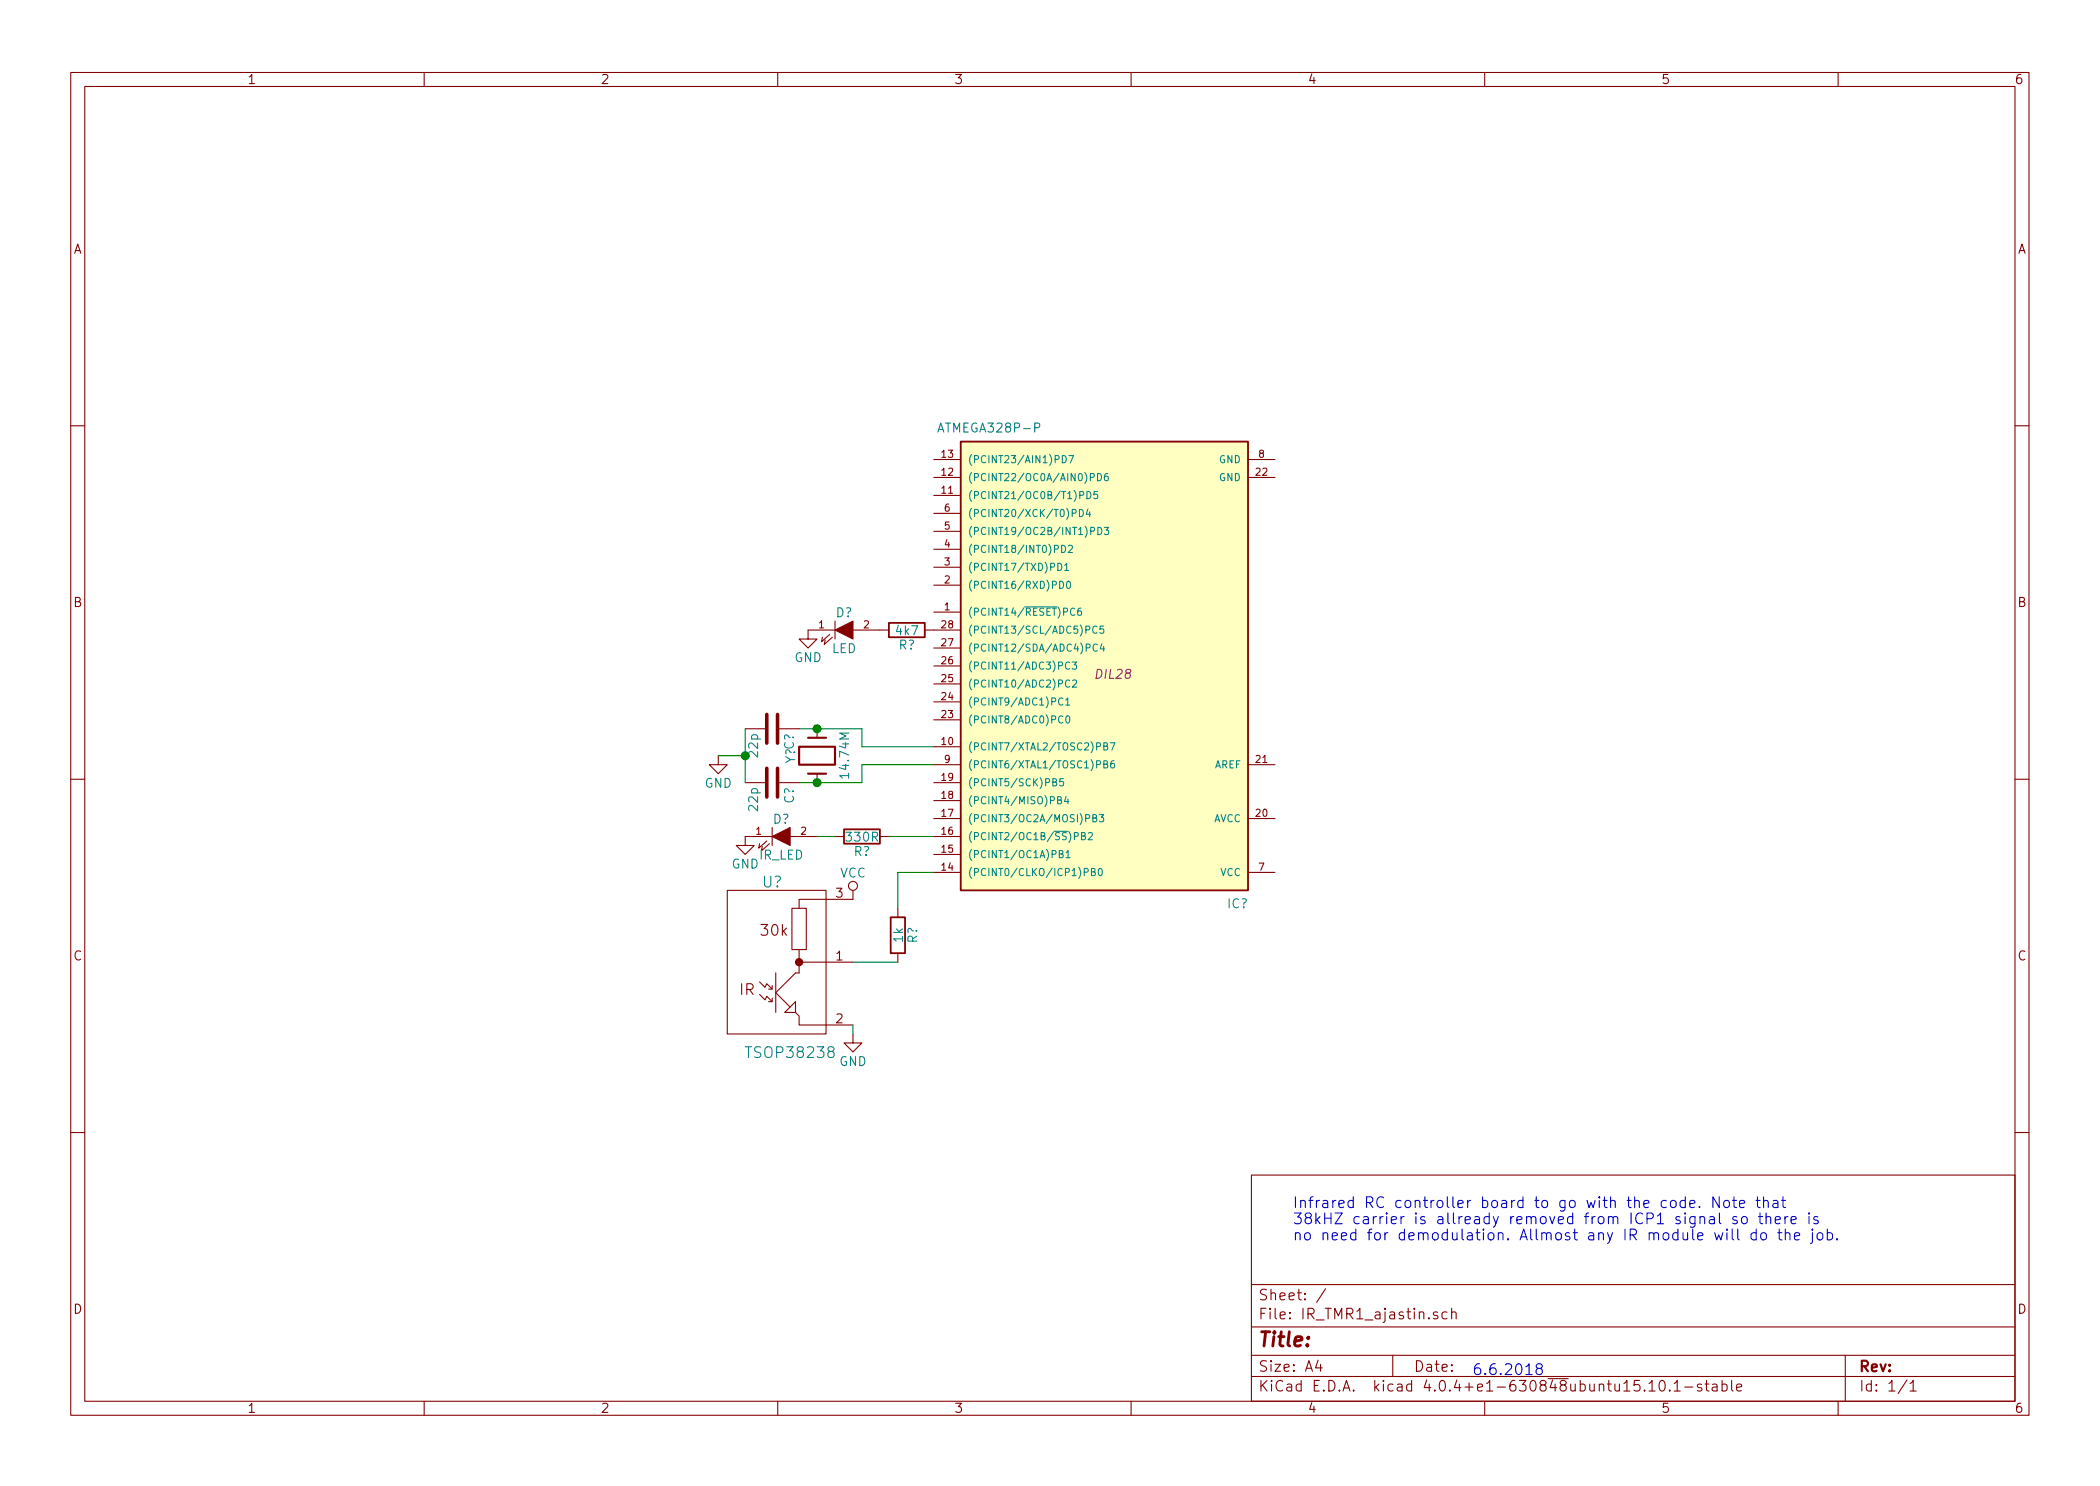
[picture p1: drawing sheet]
<svg xmlns="http://www.w3.org/2000/svg" width="297mm" height="210mm" viewBox="0 0 297 210" stroke-linecap="round" stroke-linejoin="round" font-family="sans-serif">
<g fill="none" stroke="#840000" stroke-width=".15">
<path d="M10 10.3h277v189.9h-277zM12 12.2h273v186.1h-273zM60 10.3v1.9M110 10.3v1.9M160 10.3v1.9M210 10.3v1.9M260 10.3v1.9M10 60.2h2M132.1 77.7h3.8M132.1 75.2h3.8M132.1 72.6h3.8M132.1 65h3.8"/>
<path d="M132.1 70.1h3.8M132.1 67.6h3.8M176.5 65h3.8M176.5 67.6h3.8M285 60.2h2M117.3 89.8l-1.1 1 .1-.6M117.7 90.2l-1.1 1 .1-.7M118.1 89.1h-3.8v1.3h1.3l-1.3 1.3-1.3-1.3h1.3M118.1 87.9v2.5M120.6 89.1h5.1M130.8 89.1h5.1M132.1 86.6h3.8"/>
<path d="M132.1 82.8h3.8M132.1 80.3h3.8M132.1 99.3h3.8M132.1 96.8h3.8M132.1 94.2h3.8M132.1 91.7h3.8M10 110.3h2M101.6 106.9v1.3h1.3l-1.3 1.3-1.3-1.3h1.3M105.4 110.7h2.8M105.4 103.1h2.8M108.5 119l-1.2 1 .1-.6M108.8 119.4l-1.1 1 .1-.6"/>
<path d="M109.2 118.4h-3.8v1.2h1.3l-1.3 1.3-1.3-1.3h1.3M109.2 117.1v2.5M110.2 110.7h2.8M110.2 103.1h2.8M111.8 118.4h3.8M115.6 103.1v1.3M115.6 109.5v1.2M118.1 118.4h1.3M124.5 118.4h1.2M132.1 108.2h3.8M132.1 105.7h3.8M132.1 115.8h3.8"/>
<path d="M132.1 101.8h3.8M132.1 118.4h3.8M132.1 113.3h3.8M132.1 110.7h3.8M176.5 108.2h3.8M176.5 115.8h3.8M285 110.3h2M102.9 126h13.9v20.3h-13.9zM107.4 138.9l.8 .8 .3-.5 .7 .7M109.2 139.4v.5h-.5M109.7 137.7v5.6M112 128.5h2v5.9h-2z"/>
<path d="M113 134.4v3.3h-.5l-2.8 2.8 2.1 2M113 136.1h7.6M120.6 126v1.2h-7.6v1.3M127 128.5v1.3M127 134.9v1.2M132.1 123.4h3.8M132.1 120.9h3.8M176.5 123.4h3.8M107.4 140.7l.8 .8 .3-.5 .7 .7M109.2 141.2v.5h-.5M112.5 141.7v1.6h-1.5zM112.5 143.3l.5 .5v1.2h7.6"/>
<path d="M120.6 146.3v1.3h1.3l-1.3 1.2-1.2-1.2h1.2M10 160.2h2M177 166.3h108v32h-108zM285 160.2h2M60 198.3v1.9M110 198.3v1.9M160 198.3v1.9M177 194.8h108M177 191.8h108M177 187.8h108M177 181.8h108M186.4 192.5l-.3 1h.9"/>
<path d="M186.8 193v1M187.5 182.3l-1.3 2M197 191.8v3M203.3 185.7a.37 .37 0 0 0-.6 .1v.1a.54 .54 0 0 0 .6 .3l.1 .1-.1 .2-.1 .1-.5-.1M204.7 185.7l-.5-.1-.2 .3v.6l.2 .1 .5-.1M205.3 185.7a.38 .38 0 0 1 .7 .1v.8M205.3 185.1v1.5M210 198.3v1.9M233.2 195.8l.5-.5v1.5M233.2 196.8h.9M234.9 195.4a.34 .34 0 0 1 .6 .2 .77 .77 0 0 1-.5 1.2 .97 .97 0 0 1-.1-1.4zM236.2 196.7v.1l-.1-.1h.1v.1"/>
<path d="M236.8 195.8l.4-.5v1.5M236.8 196.8h.9M238.3 196.3h1.1M240.7 195.9a.37 .37 0 0 0-.6 .1v.1a.54 .54 0 0 0 .6 .3v.1v.2l-.2 .1-.4-.1M241.2 195.8h.5M241.4 195.3v1.3l.2 .2h.1M242.2 195.9l.2-.1 .4 .1 .1 .9M242.9 196.2l-.5 .1-.2 .2v.2l.2 .1 .5-.1M243.6 195.9a.48 .48 0 0 1 .6 .1l.1 .1-.1 .6a.48 .48 0 0 1-.6 0M243.6 195.3v1.5M244.9 195.3v1.3l.2 .2M245.6 196.3l.8-.1-.1-.3-.4-.1-.3 .2 .1 .7 .2 .1 .4-.1"/>
<path d="M260 198.3v1.9M261 191.8v6.5M269.7 195.2l-1.2 2M270.2 195.8l.4-.5v1.5M270.2 196.8h.8"/>
<circle cx="120.6" cy="125.3" r=".63"/>
</g>
<path d="M135.9 62.5h40.6v63.5h-40.6z" fill="#ffffc2" stroke="#ffffc2" stroke-width=".14"/>
<path d="M135.9 62.5h40.6v63.5h-40.6zM125.7 88.1h5.1v2.1h-5.1zM119.4 117.3h5.1v2.1h-5.1zM126 129.8h2v5.1h-2z" fill="none" stroke="#840000" stroke-width=".25"/>
<g fill="none" stroke="#008484" stroke-width=".15">
<path d="M146.4 60.5l.6-.1 .1-.1-.1-.3-.2-.1h-.4v1.2M149.6 79.7a.51 .51 0 0 1 .6 .5 .51 .51 0 0 1-.6 .5zM150.2 77.2a.51 .51 0 0 1 .5 .5 .51 .51 0 0 1-.5 .5zM150.3 64.5a.51 .51 0 0 1 .5 .5 .51 .51 0 0 1-.5 .5zM151.1 77.3l.4-.1 .2 .1v.2l-.6 .7h.6M151.2 64.5h.6l-.4 1M151.7 72.6h.4l.1-.2-.1-.3h-.4v1M152.7 72.1a.51 .51 0 0 1 .5 .5 .51 .51 0 0 1-.5 .5zM152.7 70.1l.5-.1 .1-.1-.1-.3-.5-.1v1.1M153.7 69.5a.51 .51 0 0 1 .6 .5 .51 .51 0 0 1-.6 .6zM153.9 72l-.3 .8h.7M154.1 72.4v.7"/>
<path d="M154.2 67.5h.5l.1-.2-.1-.2-.5-.1v1M154.3 75.2l.5-.1v-.2v-.2l-.5-.1v1M155.2 69.5h-.4l-.1 .5 .1-.1 .4 .1v.5l-.1 .1-.4-.1M155.2 67a.51 .51 0 0 1 .6 .5 .51 .51 0 0 1-.6 .5zM155.3 74.6a.51 .51 0 0 1 .6 .5 .51 .51 0 0 1-.6 .5zM156.2 74.6h.6l-.3 .4 .3 .1v.4l-.2 .1-.4-.1M156.7 67l-.4 .1-.1 .7 .2 .2 .3-.1v-.5h-.3l-.2 .2M144.9 85.9h4.6M149.9 82.2a.51 .51 0 0 1 .5 .5 .51 .51 0 0 1-.5 .6zM150.3 98.9a.4 .4 0 0 0-.5-.1 .4 .4 0 0 0-.1 .5 .37 .37 0 0 0 .2 .4 .37 .37 0 0 0 .4 0M150.6 80l.3-.3v1M150.6 80.7h.6"/>
<path d="M150.7 99.1l.3-.4v1.1M150.7 99.8h.6M150.9 82.3l.3-.1a.59 .59 0 0 1-.1 1.1l-.2-.1v-.3zM151.3 96.3a.4 .4 0 0 0-.5 0 .4 .4 0 0 0-.1 .5 .37 .37 0 0 0 .2 .4 .37 .37 0 0 0 .4-.1M151.3 93.8a.4 .4 0 0 0-.5 0 .4 .4 0 0 0-.1 .5 .37 .37 0 0 0 .2 .3 .37 .37 0 0 0 .4 0M151.7 93.7h.6l-.4 .4 .3 .1v.4l-.1 .1-.4-.1M151.7 96.3l.4-.1 .1 .1 .1 .2-.6 .7h.6M152 86.2a.4 .4 0 0 0-.5-.1 .4 .4 0 0 0-.1 .5 .37 .37 0 0 0 .2 .4 .37 .37 0 0 0 .4 0M152.9 86l-.3 .2-.2 .7 .2 .2 .4-.1-.1-.5-.3-.1-.2 .2M155.2 88.7a.4 .4 0 0 0-.5 0 .4 .4 0 0 0-.1 .5 .37 .37 0 0 0 .1 .4 .37 .37 0 0 0 .5-.1M155.2 91.2a.4 .4 0 0 0-.5 0 .4 .4 0 0 0-.1 .5 .37 .37 0 0 0 .2 .4 .37 .37 0 0 0 .4-.1M155.9 91.1l-.3 .7h.6"/>
<path d="M156.1 88.6h-.5v.5l.1-.1h.4v.5l-.1 .1-.4-.1M156.1 91.5v.6M148.9 110.7l.5-.1v-.3l-.5-.1v1h.4l.2-.3-.2-.2M149.6 113.2h.4l.1-.4-.5-.1v1h.4l.2-.3-.3-.2M150.3 101.4a.4 .4 0 0 0-.5 0 .4 .4 0 0 0-.1 .5 .37 .37 0 0 0 .2 .4 .37 .37 0 0 0 .4-.1M150.4 110.2h-.5v.5l.1-.1h.4v.5l-.1 .1-.4-.1M150.8 112.7l-.2 .7h.6M150.8 101.4l.3-.1a.59 .59 0 0 1-.1 1l-.2-.1-.1-.3zM151.1 113v.7M152 118.3h.5v-.2v-.2l-.5-.1v1M153 118.3l.4-.1 .1-.3-.5-.1v1h.4l.1-.3-.2-.2M153.9 117.9l.4-.1 .2 .1v.2l-.6 .7h.6"/>
<path d="M154.6 115.7h.4l.1-.3-.5-.1v1h.4l.1-.4-.2-.2M155.5 115.3h.6l-.3 .3 .3 .1v.5l-.2 .1-.4-.1M156.1 108.1h.5v-.4l-.5-.1v1.1h.4l.2-.4-.2-.2M156.1 105.6l.5-.1v-.3l-.5-.1v1h.4l.2-.3-.2-.2M157 105.1h.7l-.4 1M157.6 107.6l-.4 .1-.1 .8 .2 .2 .3-.1v-.5l-.3-.1-.2 .2M149.8 120.8h.5v-.4l-.5-.1v1.1h.4l.2-.4-.2-.2M150.8 120.6l.3-.3v1.1M150.8 121.4h.6M153.4 123.4h.4l.1-.2-.1-.3h-.4v1M154.4 123.4l.4-.1 .1-.3-.5-.1v1h.4l.1-.3-.2-.2M155.4 123l.3-.1a.59 .59 0 0 1-.1 1l-.2-.1-.1-.3z"/>
</g>
<g fill="#840000" stroke="#840000" stroke-width=".15">
<path d="M118.1 89.1l2.5-1.2v2.5z"/>
<path d="M109.2 118.4l2.6-1.3v2.5z"/>
<circle cx="113" cy="136.1" r=".51"/>
</g>
<path d="M113 105.7h5.1v2.5h-5.1zM114.3 109.5h2.5M114.3 104.4h2.5" fill="none" stroke="#840000" stroke-width=".3"/>
<path d="M101.6 106.9h3.8M105.4 103.1v7.6M113 103.1h8.9v2.6h10.2M115.6 118.4h2.5M125.7 118.4h6.4M132.1 108.2h-10.2v2.5h-8.9M120.6 136.1h6.4M132.1 123.4h-5.1v5.1M120.6 145v1.3" fill="none" stroke="#008400" stroke-width=".15"/>
<path d="M108.5 101.1v4.1M108.5 108.7v4.1M110 101.1v4.1M110 108.7v4.1" fill="none" stroke="#840000" stroke-width=".51"/>
<g fill="#008400" stroke="#008400" stroke-width=".25">
<circle cx="115.6" cy="103.1" r=".51"/>
<circle cx="115.6" cy="110.7" r=".51"/>
<circle cx="105.4" cy="106.9" r=".51"/>
</g>
<g fill="none" stroke="#0000c2" stroke-width=".15">
<path d="M238.4 169.9a.48 .48 0 0 0-.7 .1l-.1 .6a.48 .48 0 0 0 .8 .2M238.4 169.3v1.6M239 170.4l.8-.2-.1-.3-.5-.1-.2 .3 .1 .7 .1 .1 .5-.1M240.4 170.7l.1 .1-.1 .1-.1-.1 .1-.1v.2M241.8 172.2l.2-.1 .4 .1 .1 .9M242.5 172.5l-.5 .1a.3 .3 0 0 0-.2 .3 .3 .3 0 0 0 .2 .2h.5M243.2 169.3v1.6l-.9-1.6v1.6M243.2 171.6v1.3l.2 .2M243.9 170a.42 .42 0 0 1 .4-.2 .42 .42 0 0 1 .3 .3v.5a.43 .43 0 0 1-.4 .3 .43 .43 0 0 1-.4-.3zM244.3 173.9l-.1 .1 .1 .1v-.1v-.1v.2M244.3 174.4v1M245 173.9v1.3l.2 .2"/>
<path d="M245.1 169.8h.5M245.3 169.3v1.4v.1l.3 .1M245.7 172.2l-.4-.1-.2 .3 .1 .2 .5 .1v.2v.2h-.2h-.4M245.8 173.9v1.3l.2 .2M246 170.4l.8-.2-.1-.3-.4-.1-.3 .3 .1 .7 .2 .1 .4-.1M246.4 172.3a.42 .42 0 0 1 .4-.2 .42 .42 0 0 1 .3 .3v.5a.43 .43 0 0 1-.4 .3 .43 .43 0 0 1-.4-.3zM248.4 169.8h.6M248.4 174.5a.48 .48 0 0 0-.6 .1l-.1 .6a.48 .48 0 0 0 .7 .2M248.4 173.9v1.5M248.6 169.3v1.4l.1 .1 .3 .1M248.7 172.1h.6M248.9 171.6v1.3l.1 .2h.3"/>
<path d="M249.1 174.6a.42 .42 0 0 1 .4-.2 .42 .42 0 0 1 .4 .3v.5a.43 .43 0 0 1-.4 .2 .43 .43 0 0 1-.5-.2zM249.5 170a.38 .38 0 0 1 .6 .1v.8M249.5 169.3v1.6M249.8 172.3a.38 .38 0 0 1 .7 .1v.7M249.8 171.6v1.5M250.8 169.9l.2-.1 .4 .1 .1 1M251.1 172.6l.7-.1v-.3l-.5-.1-.2 .3 .1 .7h.1h.5M251.5 174.4h.5M251.5 170.2l-.5 .1a.3 .3 0 0 0-.3 .3 .3 .3 0 0 0 .3 .3l.5-.1M251.7 173.9v1.3v.2h.3M252 169.8h.6M252.2 169.3v1.4l.1 .1 .3 .1"/>
<path d="M252.5 172.1v1M252.5 174.6a.38 .38 0 0 1 .7 0v.8M252.5 173.9v1.5M252.9 172.1l-.3 .1-.1 .2M253.3 172.6l.8-.1-.1-.3-.4-.1-.3 .3 .1 .7h.2h.4M253.8 174.9l.8-.1-.1-.3-.4-.1-.3 .2 .1 .8h.2h.4M255.9 171.6l-.1 .1 .1 .1 .1-.1-.1-.1v.2M255.9 172.1v1M256.4 174.4v1.3l-.3 .2M256.4 173.9l-.1 .1 .1 .1v-.1v-.1v.2M257.1 174.6a.42 .42 0 0 1 .4-.2 .42 .42 0 0 1 .3 .3v.5a.43 .43 0 0 1-.4 .2 .43 .43 0 0 1-.4-.2zM257.1 172.2l-.3-.1-.3 .3 .1 .2 .5 .1 .1 .2-.1 .2h-.1h-.5"/>
<path d="M258.5 174.5a.48 .48 0 0 1 .6 .1l.1 .6a.48 .48 0 0 1-.7 .2M258.5 173.9v1.5M259.8 175.3l.1 .1h-.1v-.1v.1M217.6 193.6l-.3-.3v-.2a.48 .48 0 0 1 .8 0l.1 .2-.3 .3a.47 .47 0 0 0-.6 .3v.3a.48 .48 0 0 0 .4 .3 .48 .48 0 0 0 .5-.3v-.3l-.3-.3"/>
</g>
<text font-size="2.8" fill="#840000" x="178" y="190.5">Title:</text>
<g font-size="2.1" fill="#008484">
<text x="107.8" y="125.6">U?</text>
<text x="105.9" y="149.7">TSOP38238</text>
</g>
<g font-size="2.1" fill="#840000">
<text x="107.7" y="132.4">30k</text>
<text x="104.6" y="140.8">IR</text>
<text x="178" y="184">Sheet: /</text>
<text x="178" y="186.7">File: IR_TMR1_ajastin.sch</text>
<text x="178" y="196.9">KiCad E.D.A. kicad 4.0.4+e1-630848ubuntu15.10.1-stable</text>
<text x="178" y="194.1">Size: A4</text>
<text x="200" y="194.1">Date:</text>
<text x="263" y="194.1">Rev:</text>
<text x="263" y="196.9">Id: 1/1</text>
</g>
<g font-size="2.1" fill="#0000c2">
<text x="182.9" y="170.9">Infrared RC controller board to go with the code. Note that</text>
<text x="182.9" y="173.2">38kHZ carrier is allready removed from ICP1 signal so there is</text>
<text x="182.9" y="175.5">no need for demodulation. Allmost any IR module will do the job.</text>
<text x="208.3" y="194.6">6.6.2018</text>
</g>
<g font-size="1.8" fill="#840000">
<text x="35" y="11.9">1</text>
<text x="85" y="11.9">2</text>
<text x="135" y="11.9">3</text>
<text x="185" y="11.9">4</text>
<text x="235" y="11.9">5</text>
<text x="285" y="11.9">6</text>
<text x="10.4" y="35.9">A</text>
<text x="285.4" y="35.9">A</text>
<text x="10.4" y="85.9">B</text>
<text x="285.4" y="85.9">B</text>
<text x="118.3" y="127">3</text>
<text x="10.4" y="135.9">C</text>
<text x="118.3" y="135.9">1</text>
<text x="285.4" y="135.9">C</text>
<text x="118.3" y="144.8">2</text>
<text x="10.4" y="185.9">D</text>
<text x="285.4" y="185.9">D</text>
<text x="35" y="199.9">1</text>
<text x="85" y="199.9">2</text>
<text x="135" y="199.9">3</text>
<text x="185" y="199.9">4</text>
<text x="235" y="199.9">5</text>
<text x="285" y="199.9">6</text>
</g>
<g font-size="1.8" fill="#008484">
<text x="133.1" y="61.2">ATMEGA328P-P</text>
<text x="118.2" y="87.3">D?</text>
<text x="126.8" y="89.9">4k7</text>
<text x="112.3" y="93.7">GND</text>
<text x="117.6" y="92.4">LED</text>
<text x="127.1" y="91.9">R?</text>
<text x="107.2" y="107.1" transform="rotate(-90 107.2 107.1)">22p</text>
<text x="99.6" y="111.4">GND</text>
<text x="112.3" y="113.7" transform="rotate(-90 112.3 113.7)">C?</text>
<text x="112.5" y="108" transform="rotate(-90 112.5 108)">Y?C?</text>
<text x="120.1" y="109.8" transform="rotate(-90 120.1 109.8)">14.74M</text>
<text x="107.2" y="114.7" transform="rotate(-90 107.2 114.7)">22p</text>
<text x="109.3" y="116.5">D?</text>
<text x="119.8" y="119.1">330R</text>
<text x="103.5" y="122.9">GND</text>
<text x="107.3" y="121.6">IR_LED</text>
<text x="118.8" y="124.1">VCC</text>
<text x="120.8" y="121.1">R?</text>
<text x="173.6" y="128.5">IC?</text>
<text x="127.7" y="133.3" transform="rotate(-90 127.7 133.3)">1k</text>
<text x="129.7" y="133.5" transform="rotate(-90 129.7 133.5)">R?</text>
<text x="118.7" y="150.8">GND</text>
</g>
<text font-size="1.8" fill="#840084" x="155.1" y="96">DIL28</text>
<g font-size="1.4" fill="#840000">
<text x="133.2" y="64.8">13</text>
<text x="178.1" y="64.8">8</text>
<text x="133.2" y="69.8">11</text>
<text x="133.2" y="67.3">12</text>
<text x="177.6" y="67.3">22</text>
<text x="133.6" y="77.5">4</text>
<text x="133.6" y="74.9">5</text>
<text x="133.6" y="72.4">6</text>
<text x="133.6" y="82.5">2</text>
<text x="133.6" y="80">3</text>
<text x="115.8" y="88.9">1</text>
<text x="122.2" y="88.9">2</text>
<text x="133.2" y="88.9">28</text>
<text x="133.6" y="86.4">1</text>
<text x="133.2" y="94">26</text>
<text x="133.2" y="91.4">27</text>
<text x="133.2" y="101.6">23</text>
<text x="133.2" y="99.1">24</text>
<text x="133.2" y="96.5">25</text>
<text x="133.2" y="105.4">10</text>
<text x="133.6" y="107.9">9</text>
<text x="177.6" y="107.9">21</text>
<text x="133.2" y="113">18</text>
<text x="133.2" y="110.5">19</text>
<text x="106.9" y="118.1">1</text>
<text x="113.3" y="118.1">2</text>
<text x="133.2" y="118.1">16</text>
<text x="133.2" y="115.6">17</text>
<text x="177.6" y="115.6">20</text>
<text x="133.2" y="123.2">14</text>
<text x="133.2" y="120.6">15</text>
<text x="178.1" y="123.2">7</text>
</g>
<g font-size="1.4" fill="#008484">
<text x="136.9" y="65.5">(PCINT23/AIN1)PD7</text>
<text x="172.4" y="65.5">GND</text>
<text x="136.9" y="70.6">(PCINT21/OC0B/T1)PD5</text>
<text x="136.9" y="68.1">(PCINT22/OC0A/AIN0)PD6</text>
<text x="172.4" y="68.1">GND</text>
<text x="136.9" y="75.7">(PCINT19/OC2B/INT1)PD3</text>
<text x="136.9" y="73.1">(PCINT20/XCK/T0)PD4</text>
<text x="136.9" y="83.3">(PCINT16/RXD)PD0</text>
<text x="136.9" y="80.8">(PCINT17/TXD)PD1</text>
<text x="136.9" y="78.2">(PCINT18/INT0)PD2</text>
<text x="136.9" y="87.1">(PCINT14/RESET)PC6</text>
<text x="136.9" y="89.7">(PCINT13/SCL/ADC5)PC5</text>
<text x="136.9" y="94.7">(PCINT11/ADC3)PC3</text>
<text x="136.9" y="92.2">(PCINT12/SDA/ADC4)PC4</text>
<text x="136.9" y="99.8">(PCINT9/ADC1)PC1</text>
<text x="136.9" y="97.3">(PCINT10/ADC2)PC2</text>
<text x="136.9" y="106.2">(PCINT7/XTAL2/TOSC2)PB7</text>
<text x="136.9" y="102.4">(PCINT8/ADC0)PC0</text>
<text x="136.9" y="108.7">(PCINT6/XTAL1/TOSC1)PB6</text>
<text x="136.9" y="113.8">(PCINT4/MISO)PB4</text>
<text x="136.9" y="111.2">(PCINT5/SCK)PB5</text>
<text x="171.7" y="108.7">AREF</text>
<text x="136.9" y="118.9">(PCINT2/OC1B/SS)PB2</text>
<text x="136.9" y="116.3">(PCINT3/OC2A/MOSI)PB3</text>
<text x="171.5" y="116.3">AVCC</text>
<text x="136.9" y="123.9">(PCINT0/CLKO/ICP1)PB0</text>
<text x="136.9" y="121.4">(PCINT1/OC1A)PB1</text>
<text x="172.5" y="123.9">VCC</text>
</g>
</svg>
